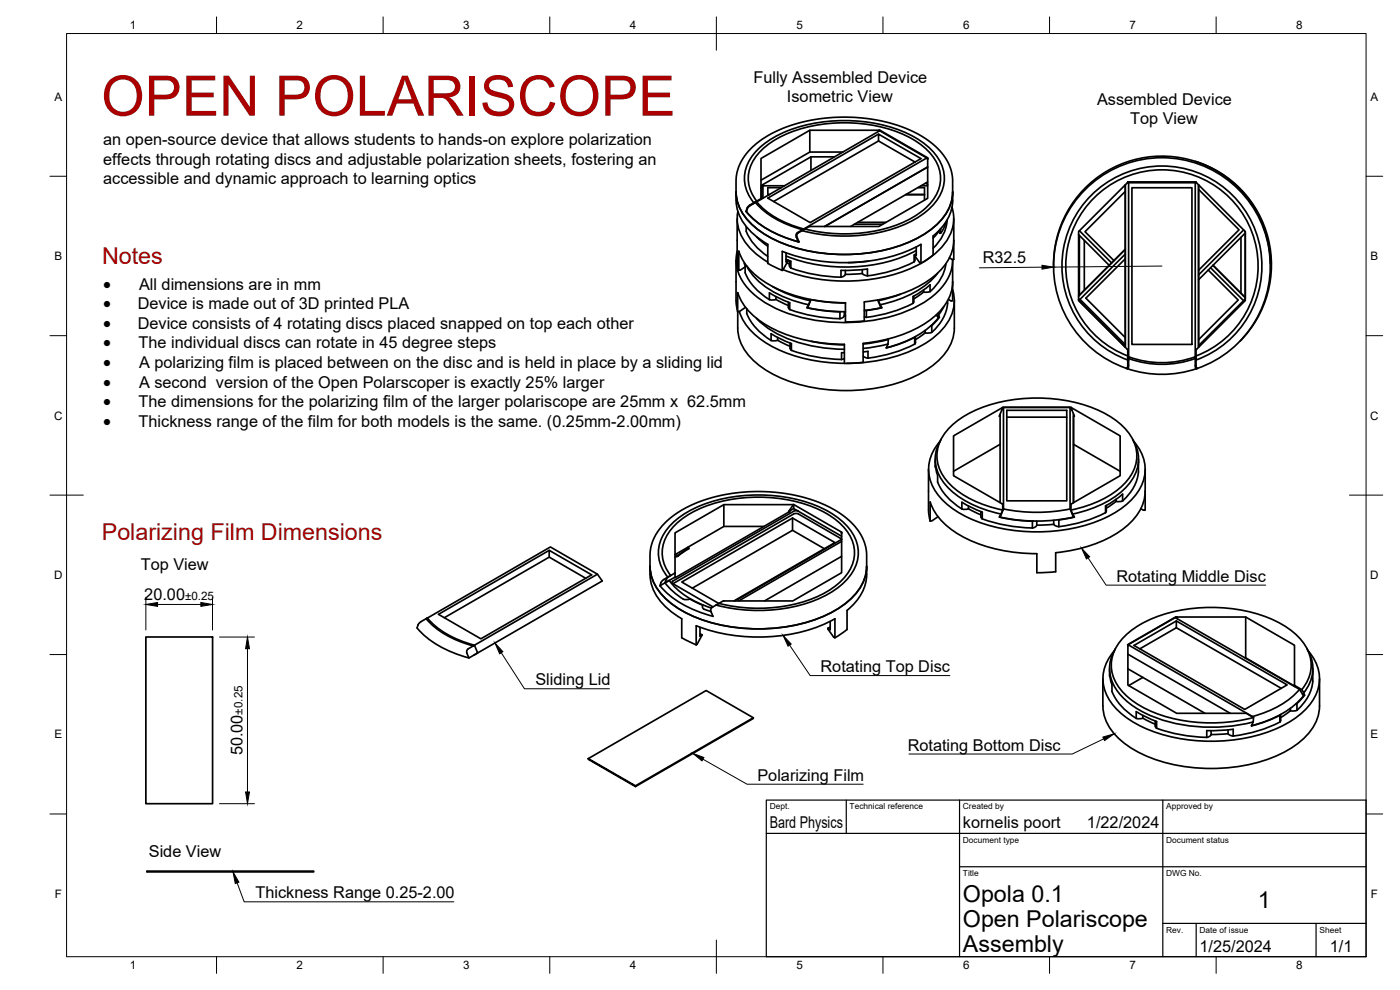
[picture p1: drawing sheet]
<svg xmlns="http://www.w3.org/2000/svg" width="420mm" height="297mm" viewBox="0 0 420 297" stroke-linecap="round" stroke-linejoin="round" font-family="sans-serif">
<!-- layer: Visible -->
<g fill="none" stroke="#000" stroke-width=".51">
<path d="M243 39.1v6.5l-14.6 8.5M263.8 39.1v.2zM263.8 39.1h-20.8l-14.6 8.4v12.3M263.8 39.3l-.1 .1M263.8 39.1l.2-.1 14.5 8.4-.2 .1M264 39v.2M220.9 57.6a14.9 14.9 0 0 0 6.9 14l2.6 1.7v5.7M220.9 57.6l.1-4.7 1-3.6 1.5-2.5 1.2-1.5 2.1-2 1.9-1.5 2.8-1.7 2.7-1.3 5.5-1.9 5.9-1.2 7-.6 7.8 .5 6 1.1 3.2 1 3.6 1.4 4.9 2.7 2.4 1.9 1.6 1.6 1.5 1.9 1.1 1.9 .8 2.1 .3 1.7 .1 4.7M220.9 57.6a14.7 14.7 0 0 0 7.2 11.7 46.7 46.7 0 0 0 30.3 6.8 38.2 38.2 0 0 0 23.1-9 13.6 13.6 0 0 0 4.4-9.5M228.5 59.5l-2.3 1.4M228.5 56.4l.5-.7v3.8M228.7 55.6h-.2v4.1"/>
<path d="M229 55.7h6.4M230.4 58.3h.5M230.4 58.4h.4M234.5 56.3h-4.1v2.3M243 45.6h10M243.4 47.1v4M250.5 47.1h-7.1l-14.7 8.4 .1 .4M263.7 40.2l-33.3 19.2 12.7 7.4 33.3-19.2-12.7-7.4v2.1l10.9 6.3M263.7 42.3l-31.5 18.2M271.8 58.4h5.7M271.9 58.3h5.6M275.5 56.3h2v3.8"/>
<path d="M276.5 55.7h1.9M277.8 55l.6 .3M278.1 47.4l-37.2 21.5a28 28 0 0 1-14.2-8.1l37.3-21.6 14.1 8.2 .3 .4v-.3v12l-14.6 8.5-20.8-.1-2.3 1.3M278.4 50.1l-30.9 17.9M278.4 54.6l-23.1 13.4M285.9 57.6a14.3 14.3 0 0 1-5.9 13.2v5.7l-.4 .4a37 37 0 0 1-18.9 7 52.6 52.6 0 0 1-25.7-3M337.7 57.4l-12.1 12.1 8.7 8.7M337.7 55.5v48.7M338.5 54.6l.2 .2v52.8M339.7 56.3h18v47h-18zM358.7 48.4a32.5 32.5 0 0 1 13.5 53.9M358.7 54.8v55.1l.1 .6 .3 .1"/>
<path d="M358.9 54.6l-.2 .2h-20M359.7 56.8l12.2 12.1-12.2 12.2M359.7 55.5v48.7M220.9 78v12.8l.5 2.7h.5l1.8-1.3M221.2 65.6v12.8l.5 2.7M221.2 75.4a12.7 12.7 0 0 0 4.4 12.3 37.8 37.8 0 0 0 21.8 8.8 48.9 48.9 0 0 0 30-5.8 16.4 16.4 0 0 0 8.5-11.6v-1.3M221.4 63.4a13 13 0 0 0 5.2 12.5l3.8 2.7M223.3 78.9l.3 .9a6.7 6.7 0 0 0 1.8 5.2l2.8 2.9 2.7 2v-2l2.9 1.6 3.2 1.3v2.1M223.9 63.4l.7-1.5 2.5-1.5a10.6 10.6 0 0 1 .6-14.5 31 31 0 0 1 19-8.6 44.4 44.4 0 0 1 27.1 4.4 15.2 15.2 0 0 1 8.4 11 12.2 12.2 0 0 1-5 10.3 37.4 37.4 0 0 1-23.2 7.2l-6.3-.3-6.1-1.2-2.1 1.2-.3 .4v.9l.6 1.4M223.9 63.4a30.2 30.2 0 0 0 15.9 9.2M223.9 68a6.6 6.6 0 0 0 1.9 4.6l2 2.3 2.6 2M224.1 63.3l-.2 .1"/>
<path d="M224.1 79.8a23 23 0 0 0 13.4 10.2l5.2 1.4 .5-1.5M226.2 60.9l-.2 .3M226.2 60.8a11.1 11.1 0 0 1 .7-15.5 32.2 32.2 0 0 1 18.9-8.6 46.6 46.6 0 0 1 28.8 4.6 16.2 16.2 0 0 1 8.7 10.7 12.3 12.3 0 0 1-5.3 11.4 40.1 40.1 0 0 1-25 7.4l-6.2-.4-6.1-1.2M227 71l3.4 2.9M230.4 79l4.4 2.1M235.9 75.9v2.7l.6-.5M235.9 77.8l1.4 .6v2M235.9 77.8l.6 .3M236.2 78.9l.7 .3M236.5 78.1l-1.5 2.8M236.9 78.2v1.6l.5 .6M239.7 72.4l-.2 .1"/>
<path d="M241.2 68.7l-1.9 1.1-.3 .4v.9l.6 1.4M241.2 68.7l.1 .2M241.2 68.7a27.4 27.4 0 0 1-14.1-8.2l-2.2 1.3-.6 .7-.3 1.1a29.9 29.9 0 0 0 15.6 8.9M256.5 67.3h8.4M257.5 66.7h8.4M260.7 78.3l-6.1 .5M274.3 78.6a41.5 41.5 0 0 1-14 4.2M274.6 76.8l1.8 2.2v-5.7a51.5 51.5 0 0 1-39.7 2.9l-1.9-.8v5.7M274.8 77.1l-.2 .1M275 74.1v2.5l-.4-.2v1.6l-.3 .5M275 75.1a48.5 48.5 0 0 1-39.1 1.7M275 76.2l-.7 .3v2.1"/>
<path d="M282.2 69.2l.2 .7h-.3M282.3 68.7h.1M282.3 68.7l-.2 1.3 .1-.1M282.3 68.7l-2.3 2.7M283.9 79.2a13.5 13.5 0 0 1-4.7 8.3M284.1 66.2l-.6 1.6-1.1 2.1M284.2 66a12.3 12.3 0 0 1-4.2 8.5M285.7 62.2a12.8 12.8 0 0 1-4.9 13.7l-3.9 2.8M285.9 78v6.5M286.2 72.1a14.5 14.5 0 0 1-6.8 11.5 41 41 0 0 1-20 7M286.2 65.6v12.2h-.5l-.8-.4M323.7 70.4l9.2 9.2"/>
<path d="M323.8 70.5v18.2M323.9 69.2l9.7 9.7M323.9 70.6v18M325.4 72.1v15M337.7 77.6l-11.8 11.9 11.8 11.8M337.7 76.2l-13.6 13.6M337.7 74.8l-14 14M364 79.6l9.7 9.7M372.4 71.2v16.8M373.2 69l-13.5 13.5M373.7 69.5v20.2l-14 14M373.7 69.9l-14 14"/>
<path d="M381.2 79.1a32.5 32.5 0 0 0-32.9-32.2 32.5 32.5 0 0 0-32.1 33.1M221.7 81.1v-5.8a19.9 19.9 0 0 0 11.1 11.2 48.7 48.7 0 0 0 20.9 4.4M221.9 93.5a20.3 20.3 0 0 0 11.8 11.4 48.6 48.6 0 0 0 19.7 4.1v-5.7M223.6 80.1l-1.4 .9-.5 .1M224.1 92.7a6.5 6.5 0 0 0 1.8 4.6l2.8 2.9 2.7 2M227 95.5a34.1 34.1 0 0 0 20.7 8.9l5.7 .4M231.8 86a36.8 36.8 0 0 0 11.4 4.2M232.9 89v.9l3.7 1.8M232.9 89.8l-.8 .2-1.2-.1M235 80.9l-.2 .2M236.6 90.7v1.5l.4 .7M237 92.9a47.6 47.6 0 0 0 15.1 2.7"/>
<path d="M237.3 80.4a47.6 47.6 0 0 0 15.1 2.8v-2.1l7.9-.4v2.1M242.4 92.3l5.1 .9 6.2 .3M242.7 91.4l-.5 .9 4.8 .9 5.1 .4M243.4 89.9l-1 2.5v-.4M243.6 89.9l5 .8 5.1 .2M252.1 93.6v2M252.3 93.5l-.2 .1M253.4 94.8l-.5 .5-.8 .3M253.4 93.5v1.3M253.7 81.1v1.2M253.7 94.8h-.3M258.8 80.9v1.2l-5.1 .2-.4 .5-.9 .4"/>
<path d="M258.8 82l.4 .4 1.1 .3M259.4 95.1l.6 .1M259.4 90.6v5.7l-2.8 .2-2.9 .1v-5.7M259.7 93.1l.3 .1M263.4 90l1 2.4v-.5M264.4 92.3l-5 .9M270.3 88.3l-6.6 1.9M274 91a41.5 41.5 0 0 1-14 4.2v-2l4.7-.9-.5-.9M274.2 88.8l.1 1.7-.3 .5M277.2 87.6l-2.9 2.1M277.7 99.1v.8M277.7 99.8l-3 2.1"/>
<path d="M279.1 85.4v2.1l-1.1 .2-.8-.1v-.6M279.2 85.4l-2.4 1.9-2.8 1.7v2M279.6 97.7v2M279.6 97.7l-.3 .1M279.6 99.7l-1.1 .3-.8-.1M281 94.4l.6 1M281.3 94.9l.6 .3M281.4 82a29.2 29.2 0 0 1-17.3 9.4l-.4-1.4M281.4 94.1l.3 .4M281.6 95.3a27.9 27.9 0 0 1-15.5 9M281.9 95.2l-2.3 2.5M283.3 92l-1.6 2.4 .2 .8"/>
<path d="M284.4 90.2a12.5 12.5 0 0 1-4.8 9.5M285.9 84.5v5.8h-.5l-.8-.5M285.9 87a12.7 12.7 0 0 1-4.6 13.4 40.8 40.8 0 0 1-25.4 8.6h-1.8M285.9 84.5a14.5 14.5 0 0 1-6.8 11.6 41 41 0 0 1-20 6.9l-.1 5.8M286.4 90.3v8.1a14.7 14.7 0 0 1-7.1 11.8 46.7 46.7 0 0 1-30.4 6.8 38.2 38.2 0 0 1-23.1-9.1 13.6 13.6 0 0 1-4.4-9.5v-10.6a20.1 20.1 0 0 0 11.1 11.1 48.7 48.7 0 0 0 20.9 4.4M323.7 89.7l.1 .1M323.7 90.1l14 14M323.7 89.8h.4l13.6 13.6M323.8 89.8l-.1 .1M362.6 81l9 9-11.9 11.9M363.3 80.3l9.9 9.9M231.4 100.1l2.9 1.6 3.2 1.4v2"/>
<path d="M231.4 100.1v2.1M233.4 102.1l3.7 1.8M233.4 101.2v.9M233.4 102.1l-.8 .2-1.2-.1M237.1 102.9v1.6l.4 .6M237.5 105.1a47.6 47.6 0 0 0 15.1 2.8v-2.1h.8M243.4 102.4l4.9 .8 5.1 .3M253.4 107.6l-.8 .3M259 105.6l1.5-.2v2.1M259.1 106.9l1.4 .5M259.1 108.8l-5.7 .2M266.1 104.3h-.1"/>
<path d="M266.4 101.8l.2 .1-.1 1.3M266.5 103.2l-7.5 1.4M266.6 101.9l-3.3 .7-4.3 .6M274.5 101.2v2.1M274.5 101.2l-4 1.8-4.5 1.4 .5-1.2M274.5 103.2a41.5 41.5 0 0 1-14 4.3M274.6 101l-.1 .2M274.7 101v1.7l-.2 .5M338.1 110.5l.2 .1M338.1 110.5a32.5 32.5 0 0 1-15.5-50 32.5 32.5 0 0 1 52.4 .2 32.5 32.5 0 0 1-15.9 49.9M338.3 110.6a32.5 32.5 0 0 0 20.8 0M338.5 106.8a28.9 28.9 0 0 1-12.9-44.3 28.9 28.9 0 0 1 46.2 0 28.9 28.9 0 0 1-12.8 44.3"/>
<path d="M338.5 107h.2M338.5 108a30 30 0 0 1-13.8-46.1 30 30 0 0 1 48.1 0 30 30 0 0 1-13.9 46.1v-3.2l14.8-14.6v-20.7l-14.8-14.7v-.2h-20.4v.2l-14.8 14.7v20.7l14.8 14.6v5.1l-.4 .6M338.7 107v3.1l-.4 .5M358.7 107.6a29.5 29.5 0 0 1-20 0M358.9 106.8l.1 3.2 .3 .5M359 107a29 29 0 0 1-20.3 0M280.7 137.8l.1 2.3 .6 2.5a6.7 6.7 0 0 0 1.8 5.2l2.8 2.9 2.7 2M280.7 139.6l.1 .6M282.1 132.5a12.1 12.1 0 0 0 .8 17.5 37.3 37.3 0 0 0 21.8 9.2 49.2 49.2 0 0 0 30.5-5.7 16.7 16.7 0 0 0 8.4-11.4 12.2 12.2 0 0 0-3.3-9.6M282.4 131.8a11.3 11.3 0 0 0 2 14.4 30.5 30.5 0 0 0 16 8M300.1 133.3l-13.9 8.1M300.1 124.3v26.5"/>
<path d="M300.6 123l.6-.7v30.4l-1.1 2.5v-.4M300.8 122.3v.3zM300.8 122.3l-14.6 8.5v11.9l14.7 8.5v1.8M300.8 122.6l-.9 2.3 .2-.2M300.9 122.3h20.5M301.2 122.3h19.9l.7 .9M302.2 123.1h17.9v27.2h-17.9zM302.2 125.2h17.9M321.1 122.3v30.4l1.1 2.5v-.5M321.4 122.3l.1 .3zM321.5 122.6l.9 2.3-.2-.2v26.1v-26.6M321.5 122.3l14.7 8.5v11.9l-14.7 8.5a4.2 4.2 0 0 0 .9 4"/>
<path d="M322.2 133.3l14 8.1M339.9 131.8a11.2 11.2 0 0 1-1.9 14.4 30.5 30.5 0 0 1-16.1 8M341.7 137.8v1a13 13 0 0 1-4.8 11.5M217.2 151.4v6.6l-14.6 8.4M217.2 158h12.1M237.8 155.4l12.8 7.4-30.3 17.5M237.8 155.4l-33.2 19.2 11.1 6.5M237.8 155.4v3.7l-30 17.4M237.8 159.1l9.6 5.5M237.9 151.4v.2zM237.9 151.4h-20.7l-14.6 8.5v13.3M237.9 151.6l-1.2 1.9"/>
<path d="M238 151.5l.2-.1 14.5 8.3-.2 .1M238.2 153.4l-36.2 20.9M238.2 151.4v1.2M238.2 153.4l.7-.2 .7 .2M278.7 140.8v12.8l.5 2.7M279.1 150.6v5.7M279.2 150.6a19.9 19.9 0 0 0 11.1 11.1 48.7 48.7 0 0 0 20.9 4.4M281.5 155l-1.8 1.3h-.6M288.7 150.7v2M288.7 150.7l2.9 1.6 3.2 1.3v2.1M290.6 151.8v.9M290.6 152.7l-1.1 .2-.8-.2"/>
<path d="M290.7 152.7l3.7 1.8M294.4 153.5v1.5M294.4 155l.4 .7M294.8 155.7a47.6 47.6 0 0 0 15.1 2.7l-.1-2M299.9 155.2l4.9 .8 5.1 .4M300.2 155.2a51.6 51.6 0 0 0 22 0M300.9 153l-1 2.2M300.9 153a29.7 29.7 0 0 1-16.8-8.7 11.1 11.1 0 0 1 .4-15.4 32.8 32.8 0 0 1 20-9 45.6 45.6 0 0 1 28.3 4.9 15 15 0 0 1 8.4 11.7 13.4 13.4 0 0 1-6.6 11.1 34.3 34.3 0 0 1-13.2 5.4M301.2 152.7a50.1 50.1 0 0 0 20 0M310.1 156.3l-.3 .1M311.1 157.6l-.4 .5-.9 .3M311.1 156.3v1.3"/>
<path d="M316.2 156.1v1.2M316.2 157.3l-5 .3M317.8 156v2M322.4 155.2l-4.9 .7M331.8 153.8a38.7 38.7 0 0 1-14.4 4.2l-1.2-.7M332 151.7v1.6l-.2 .5M334.9 149.8v.6M335 150.4l-3 2.1M336.9 148.3v2l-.7 .2-1.2-.1M336.9 148.3l-2.3 1.8-2.8 1.7v2M343.7 147.4a14.5 14.5 0 0 1-6.9 11.5 41.1 41.1 0 0 1-20 6.9v5.8l-5.6 .2M343.7 147.4v5.7h-.5l-.8-.5"/>
<path d="M343.7 140.8v6.6M164.8 165.1l-33.2 19.2 12.7 7.4 33.3-19.2-12.8-7.4v2.1l11 6.3M164.8 167.2l-31.5 18.1M179.3 172.3l-37.3 21.5a27.8 27.8 0 0 1-14.1-8.2M195.1 169.9a14.9 14.9 0 0 0 6.9 14l2.6 1.7M195.1 169.9l.1-4.9 .5-2.2 .7-1.7 1.3-2 1.4-1.7 3.5-3.1 5.2-2.9 6-2.1 6.8-1.4 6.2-.4 7.8 .4 6 1.2 5.5 1.8 3.1 1.4 2.8 1.7 2 1.4 2.1 2 1.4 1.7 1.2 2 .7 1.7 .6 2.2 .1 4.9M195.1 169.9a14.7 14.7 0 0 0 7.1 11.8 46.7 46.7 0 0 0 30.4 6.8 38.2 38.2 0 0 0 23.1-9.1 13.6 13.6 0 0 0 4.4-9.5M198.1 175.8l2.7-1.7a24.4 24.4 0 0 0 12.7 8.3M198.3 174.8l-.2 .9a30.2 30.2 0 0 0 15.9 9.2l-.6-1.4M199.6 174.9a17.7 17.7 0 0 0 5.9 5h.8a1.39 1.39 0 0 1 1.8 .4l2.9 1.3a.99 .99 0 0 0 .1 1.1 .99 .99 0 0 0 1 .4l1.3 .4M200.4 173.2l-.8 1.7M201.3 172.7a10.6 10.6 0 0 1 .6-14.5 31 31 0 0 1 19-8.6 44.4 44.4 0 0 1 27.1 4.5 15.2 15.2 0 0 1 8.4 10.9 12.2 12.2 0 0 1-5.1 10.3 37.4 37.4 0 0 1-23.1 7.2l-6.3-.3-6.1-1.1-2.3 1.3-.2 .6 .1 .6"/>
<path d="M201.3 172.7l-2.2 1.2-.8 1M201.9 174.3l-.2 .4 .2 .4M202 175.1l12 7M202.6 166.4l.8 .3M202.6 171.9l-2.2 1.3M203.4 166.7v.2l-.8 .3M206.4 164.2l.3 .4-3.3 2.3M206.7 164.4l-3.3 2.3M252.6 161.7l-13-7.5-1.1-.1-36.5 21M252.6 160.9l-14.4-8.3-1.5 .9h.3l-34.4 19.9v-.2l-3 1.7M252.6 160.1l-.1-.3 .1 12-14.7 8.5-20.8-.1-2.2 1.4a48.2 48.2 0 0 0 33-3 17.7 17.7 0 0 0 9.4-10.3 12.3 12.3 0 0 0-5.4-12.6 41 41 0 0 0-25.8-7.2 40 40 0 0 0-22.5 6.9 12.6 12.6 0 0 0-5.8 12.5 12.4 12.4 0 0 0 2.6 5.3M252.6 161.8l-32 18.5"/>
<path d="M252.6 162.4l-30.9 17.9M252.6 166.9l-23.2 13.4M260.1 169.9a14.4 14.4 0 0 1-5.9 13.2v5.8l-3.6 2.5M311.2 166.1v5.8M43.8 191.1h20v50h-20zM125.2 188.4a29.8 29.8 0 0 0 15.5 9M127.9 185.7l37.3-21.6 14.1 8.2 1.4 2-38.5 22.3M128.2 185.4l-2.3 1.5-.7 1.5M128.3 185.4a26.6 26.6 0 0 0 14.1 8.2M140.3 194.9l2.1-1.3 1 2.3-2.7 1.5-.6-1.7zM204.6 185.7v5.7l4.4 2.1M208.9 187.8v5.7"/>
<path d="M210.1 188.2v2.7l.6-.5M210.1 190.2l.6 .2M210.7 190.4l-1.8 3.1M249.2 188.1l-.7 .4M250.6 185.7v5.7l-.4-.2-1.7-2.5v-.2l.7 .4v-2.5M250.6 185.6a51 51 0 0 1-35.6 4.1l-6-2M334.3 195.5a11.2 11.2 0 0 0 2.3 13.4 33.9 33.9 0 0 0 20.6 8.9 51.3 51.3 0 0 0 18.9-1.2M334.4 195.3a12.1 12.1 0 0 0 .8 17.5 37.3 37.3 0 0 0 21.8 9.2 49.2 49.2 0 0 0 30.5-5.7 16.7 16.7 0 0 0 8.4-11.4 12.2 12.2 0 0 0-3.3-9.6M334.7 194.6l-.4 1M338.5 193.6v.2M338.5 193.6v12l14.6 8.4h20.8l2.3 1.3M338.5 196.3l30.7 17.7"/>
<path d="M338.5 193.5l37.4 21.6M338.6 193.4l14.1-8.1 37.3 21.5 1.2 2a27.9 27.9 0 0 1-15.5 8.9M340.3 193.7l12.7-7.4 33.3 19.2-12.7 7.4zM352.9 185.1v.3M353 186.3v2l-10.9 6.4M353 188.3l31.5 18.2M353.1 185.2v.2zM353.1 185.2l-.2-.1-14.5 8.3 .2 .2M353.1 185.1h20.7l14.7 8.5v12.4M353.1 185.4l.3 .3M373.8 185.1v12.3h-.2M373.8 197.4l14.7 8.5"/>
<path d="M392.3 194.6l.4 1M392.7 195.5a10.9 10.9 0 0 1-1.4 12.3M226.1 215.4l-35.4 20.4M331 203.7v8.1M333 200.6l.1 2.3 .6 2.5a6.7 6.7 0 0 0 1.8 5.2l2.8 3 2.7 1.9M333 202.4l.1 .6M338.5 200.7l23.1 13.3M341 215.6v-2.1l2.9 1.6 3.2 1.4v2a47.6 47.6 0 0 0 15.1 2.7M343 214.7v.8M343 215.5l-1.2 .2-.8-.2M343 215.5l3.7 1.8M343 203.2l-4.3 2.5"/>
<path d="M346.7 216.3v1.6M346.7 217.8l.4 .7M363.5 219.2l-.2 1.5-1.1 .5M368.6 219v1.1M375.6 217.6v.1M384.1 214.6v2M384.1 214.6l-4 1.8-4.5 1.4 .5-1.2 .1-1.3M384.2 214.4l-.1 .2M384.3 214.4l-.1 2.1a36.6 36.6 0 0 1-14.5 4.3l-1.1-.7M387.3 212.5v.8M387.3 213.2l-3 2.1M388.4 205.6l2.3 1.3 .8 1.7"/>
<path d="M389.2 211.1v2M389.2 211.1l-.3 .1M390 206.8a27.1 27.1 0 0 1-14.1 8.2M390.7 206.9a11.1 11.1 0 0 0-.7-15.5 32.2 32.2 0 0 0-18.9-8.6 46.6 46.6 0 0 0-28.8 4.5 16.2 16.2 0 0 0-8.7 10.8 12.3 12.3 0 0 0 5.3 11.4 40.1 40.1 0 0 0 25 7.4l6.2-.4 6.1-1.2M390.9 208.2l.6 .4M391.5 208.6l-2.3 2.5M394 204.4a12.6 12.6 0 0 1-5.1 8.8h-1.6M394 200.6v1M394 201.6v2.8M396 203.7v8.1a14.7 14.7 0 0 1-7.1 11.7 46.7 46.7 0 0 1-30.4 6.9 38.2 38.2 0 0 1-23.1-9.1 13.6 13.6 0 0 1-4.4-9.5M176.6 227.6v.2l14.1 8.2v-.2l-14.1-8.2 35.3-20.4 14.2 8.2v.2l-35.4 20.4M368.6 220.1l-5.1 .3"/>
<path d="M370.1 220.9v-2.1l-7.9 .4v2.1M44.1 261.4h50v.2h-50z"/>
</g>
<g fill="#000">
<circle cx="338.5" cy="108" r=".25"/>
<circle cx="199.8" cy="174.1" r=".25"/>
</g>
<!-- layer: BORDER -->
<g fill="none" stroke="#000" stroke-width=".3">
<path d="M20 10.1h390v276.9h-390zM65 5.1v5M115 5.1v5M165 5.1v5M215 5.1v10M265 5.1v5M315 5.1v5M365 5.1v5M15 52.9h5M410 52.9h5M15 100.7h5M410 100.7h5"/>
<path d="M15 148.6h10M405 148.6h10M15 196.4h5M410 196.4h5M15 244.2h5M410 244.2h5M65 287v5M115 287v5M165 287v5M215 282.1v9.9M265 287v5M315 287v5"/>
<path d="M365 287v5"/>
</g>
<!-- layer: TITLEBLOCK -->
<path d="M230 240.1h180v46.9h-180zM230 250h180M254 240.1v9.9M288 240.1v46.9M349 240.1v46.9M288 260.1h122M349 277.1h61M359 277.1v9.9M395 277.1v9.9" fill="none" stroke="#000" stroke-width=".36"/>
<!-- layer: Leaders -->
<path d="M324.6 164.5l2.4 2.6-.9 .6zM148.5 192.9l2.4 2.6-1 .7zM235 190.7l2.4 2.5-.9 .7zM207.9 226l3.3 1.3-.5 1zM331 221.2l3.4-1-2.9 2zM69.9 261.6l1.8 3.1-1.1 .4z" fill="#000" stroke="#000" stroke-width=".3"/>
<path d="M326.5 167.4l5.5 8.2h47.9M150.4 195.8l7 10.9h25.5M237 193.6l6.1 9.1h42M210.9 227.8l13.3 7.5h34.9M331.2 221.7l-9.4 4.5h-49M71.2 264.9l2.1 5.7h62.9" fill="none" stroke="#000" stroke-width=".3"/>
<!-- layer: FD_Dimensions -->
<path d="M348.7 79.8l-32.5 .3M312.7 80.2l-18.8 .2M43.8 179.2v9.8M63.8 179.2v9.8M47.3 181.4h13M65.9 191.1h10.5M74.3 194.6v43M65.9 241.1h10.5" fill="none" stroke="#000" stroke-width=".3"/>
<path d="M312.7 79.6l3.5 .5-3.5 .7zM43.8 181.4l3.5-.6v1.1zM60.3 180.8l3.5 .6-3.5 .5zM74.3 191.1l.6 3.5h-1.2zM73.7 237.6h1.2l-.6 3.5z" fill="#000" stroke="#000" stroke-width=".3"/>
<text font-size="16.8" fill="#a00" x="30.4" y="34.7">OPEN POLARISCOPE</text>
<g font-size="7" fill="#a00">
<text x="30.6" y="79.1">Notes</text>
<text x="30.6" y="162.1">Polarizing Film Dimensions</text>
</g>
<g font-size="7">
<text x="289" y="270.6">Opola 0.1</text>
<text x="377.5" y="272.3">1</text>
<text x="289" y="278.1">Open Polariscope</text>
<text x="289" y="285.5">Assembly</text>
</g>
<g font-size="5.2">
<text x="30.9" y="86.9">·</text>
<text x="30.9" y="92.8">·</text>
<text x="30.9" y="98.7">·</text>
<text x="30.9" y="104.5">·</text>
<text x="30.9" y="110.4">·</text>
<text x="30.9" y="116.3">·</text>
<text x="30.9" y="122.2">·</text>
<text x="30.9" y="128.1">·</text>
</g>
<g font-size="4.9">
<text x="226.1" y="24.9">Fully Assembled Device</text>
<text x="236.2" y="30.7">Isometric View</text>
<text x="329.2" y="31.5">Assembled Device</text>
<text x="339.2" y="37.3">Top View</text>
<text x="31" y="43.5">an open-source device that allows students to hands-on explore polarization</text>
<text x="31" y="49.4">effects through rotating discs and adjustable polarization sheets, fostering an</text>
<text x="31" y="55.3">accessible and dynamic approach to learning optics</text>
<text x="295" y="78.9" transform="rotate(-1 295 78.9)">R32.5</text>
<text x="41.7" y="86.9">All dimensions are in mm</text>
<text x="41.3" y="92.8">Device is made out of 3D printed PLA</text>
<text x="41.3" y="98.7">Device consists of 4 rotating discs placed snapped on top each other</text>
<text x="41.6" y="104.5">The individual discs can rotate in 45 degree steps</text>
<text x="41.7" y="110.4">A polarizing film is placed between on the disc and is held in place by a sliding lid</text>
<text x="41.7" y="116.3">A second version of the Open Polarscoper is exactly 25% larger</text>
<text x="41.6" y="122.2">The dimensions for the polarizing film of the larger polariscope are 25mm x 62.5mm</text>
<text x="41.6" y="128.1">Thickness range of the film for both models is the same. (0.25mm-2.00mm)</text>
<text x="42.3" y="171">Top View</text>
<text x="43.3" y="179.9">20.00</text>
<text x="335.1" y="174.5">Rotating Middle Disc</text>
<text x="246.3" y="201.7">Rotating Top Disc</text>
<text x="160.7" y="205.6">Sliding Lid</text>
<text x="72.8" y="226.6" transform="rotate(-90 72.8 226.6)">50.00</text>
<text x="272.4" y="225.2">Rotating Bottom Disc</text>
<text x="227.3" y="234.3">Polarizing Film</text>
<text x="231" y="248.5">Bard Physics</text>
<text x="289" y="248.5">kornelis poort</text>
<text x="326.2" y="248.5">1/22/2024</text>
<text x="44.7" y="257.2">Side View</text>
<text x="76.7" y="269.5">Thickness Range 0.25-2.00</text>
<text x="360" y="285.5">1/25/2024</text>
<text x="399.1" y="285.7">1/1</text>
</g>
<g font-size="3.5">
<text x="39" y="8.8">1</text>
<text x="89" y="8.8">2</text>
<text x="139" y="8.8">3</text>
<text x="189" y="8.8">4</text>
<text x="239" y="8.8">5</text>
<text x="289" y="8.8">6</text>
<text x="339" y="8.8">7</text>
<text x="389" y="8.8">8</text>
<text x="16.3" y="30.2">A</text>
<text x="411.3" y="30.2">A</text>
<text x="16.3" y="78">B</text>
<text x="411.3" y="78">B</text>
<text x="16.2" y="125.9">C</text>
<text x="411.2" y="125.9">C</text>
<text x="16.2" y="173.7">D</text>
<text x="411.2" y="173.7">D</text>
<text x="55.5" y="179.9">±0.25</text>
<text x="72.8" y="214.4" transform="rotate(-90 72.8 214.4)">±0.25</text>
<text x="16.3" y="221.6">E</text>
<text x="411.3" y="221.6">E</text>
<text x="16.4" y="269.4">F</text>
<text x="411.4" y="269.4">F</text>
<text x="39" y="290.8">1</text>
<text x="89" y="290.8">2</text>
<text x="139" y="290.8">3</text>
<text x="189" y="290.8">4</text>
<text x="239" y="290.8">5</text>
<text x="289" y="290.8">6</text>
<text x="339" y="290.8">7</text>
<text x="389" y="290.8">8</text>
</g>
<g font-size="2.5">
<text x="231" y="242.9">Dept.</text>
<text x="255" y="242.9">Technical reference</text>
<text x="289" y="242.9">Created by</text>
<text x="350" y="242.9">Approved by</text>
<text x="289" y="252.8">Document type</text>
<text x="350" y="252.8">Document status</text>
<text x="289" y="262.9">Title</text>
<text x="350" y="262.9">DWG No.</text>
<text x="350" y="279.9">Rev.</text>
<text x="360" y="279.9">Date of issue</text>
<text x="396" y="279.9">Sheet</text>
</g>
</svg>
